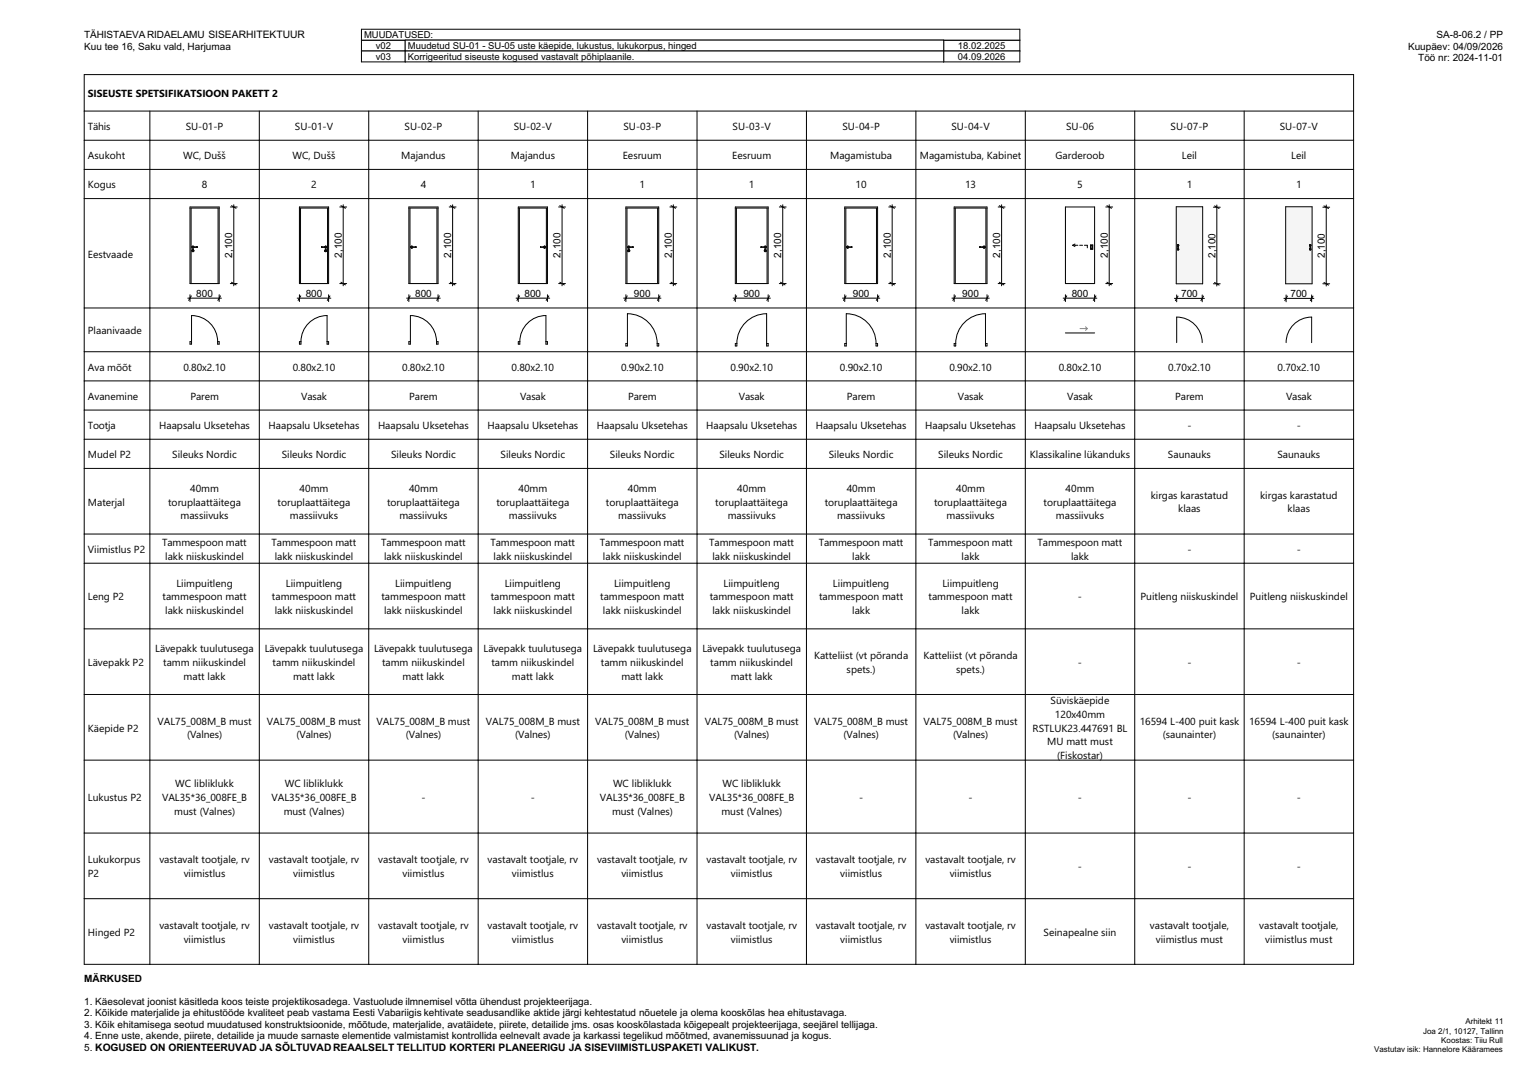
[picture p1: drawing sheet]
<svg xmlns="http://www.w3.org/2000/svg" width="420mm" height="297mm" viewBox="0 0 420 297" stroke-linecap="round" stroke-linejoin="round" font-family="sans-serif">
<g fill="#b5b6c1">
<path d="M52.7 67.6h.3l.1 .1-.3 .1h.3a.25 .25 0 0 1-.3 .2 .25 .25 0 0 1-.1-.4z" fill-rule="evenodd"/>
<path d="M53.1 67.7h.9z" fill-rule="evenodd"/>
<path d="M53.1 67.7h.9z" fill-rule="evenodd"/>
<path d="M53.1 67.7l.9 .1z" fill-rule="evenodd"/>
<path d="M53.1 67.8h.9z" fill-rule="evenodd"/>
<path d="M53.1 67.8h.9z" fill-rule="evenodd"/>
<path d="M53.1 67.8h.9z" fill-rule="evenodd"/>
<path d="M53.1 67.8h.9z" fill-rule="evenodd"/>
<path d="M53.1 67.8h.9z" fill-rule="evenodd"/>
<path d="M52.6 68.8a.25 .25 0 0 1 .5 0 .25 .25 0 0 1-.5 0zM52.8 68.6l.1 .3z" fill-rule="evenodd"/>
</g>
<g fill="#fff">
<path d="M52.8 68.6l.1 .3z" fill-rule="evenodd"/>
<path d="M52.4 57.1h7.4v20.7h-7.4zM52.6 68.8a.25 .25 0 0 0 .5 0 .25 .25 0 0 0-.5 0zM52.7 67.6a.25 .25 0 0 0 .1 .4 .25 .25 0 0 0 .3-.2h.9v-.1z" fill-rule="evenodd"/>
</g>
<g fill="none" stroke="#000" stroke-width=".27">
<path d="M52.1 56.8h8v21h-8zM63.2 56.8h1.8M63.5 56.4l1.2 .7M64.1 56.2v22.2M52.4 77.8v-20.7h7.4v20.7M52.6 67.8h.1M52.6 68.8l.3 .2M52.6 67.8l.1 .1M52.6 68.7v.1M52.7 67.9h.1M52.7 68.6l-.1 .1M52.7 67.9l.1 .1"/>
<path d="M52.7 68.6h.1M52.8 68h.1M52.8 68.6h-.1M52.8 68.5v.1M52.8 67.8h.1M52.8 67.7v.1M52.8 68.6l.1 .3zM52.9 67.8h.1M52.9 67.7h1.1v.1h-1.1M52.9 67.7h.1M52.9 67.5h.1M52.9 67.5l-.3 .3"/>
<path d="M52.9 68.5h.1M52.9 68.5h-.1M52.9 67.5l.1 .1M52.9 68.5l.2 .2M52.9 68h.1M52.9 69h.1M53 67.7l-.1 .1M53 67.8h.1M53 67.7h.1M53 67.6h.1M53 69h-.1M53.1 67.6h.1"/>
<path d="M53.1 68.9l-.1 .1M53.1 67.6v.1M53.1 68.9h.1M53.1 67.7h.1M53.1 67.9l-.2 .1M53.1 67.8v.1M53.1 68.7v.1M53.1 68.8v.1M63.2 77.8h1.8M63.5 77.4l1.2 .7M51.5 81.8h9.2M52.1 80.8v1.9"/>
<path d="M52.5 81.1l-.8 1.3M60.1 80.8v1.9M60.5 81.1l-.8 1.3"/>
</g>
<g fill="#fff">
<path d="M89.8 57.2h.3v20.6h-.3z" fill-rule="evenodd"/>
<path d="M82.1 57.2h.3v20.6h-.3z" fill-rule="evenodd"/>
<path d="M82.1 56.8h8v.4h-8z" fill-rule="evenodd"/>
</g>
<g fill="#b5b6c1">
<path d="M89.1 67.6a.25 .25 0 0 1 .4 0 .25 .25 0 0 1-.1 .4 .25 .25 0 0 1-.3-.2h.3z" fill-rule="evenodd"/>
<path d="M88.2 67.7h.9z" fill-rule="evenodd"/>
<path d="M88.2 67.7h.9z" fill-rule="evenodd"/>
<path d="M88.2 67.7l.9 .1z" fill-rule="evenodd"/>
<path d="M88.2 67.8h.9z" fill-rule="evenodd"/>
<path d="M88.2 67.8h.9z" fill-rule="evenodd"/>
<path d="M88.2 67.8h.9z" fill-rule="evenodd"/>
<path d="M88.2 67.8h.9z" fill-rule="evenodd"/>
<path d="M88.2 67.8h.9z" fill-rule="evenodd"/>
<path d="M89 68.8a.25 .25 0 0 1 .5 0 .25 .25 0 0 1-.5 0zM89.2 68.6l.1 .3z" fill-rule="evenodd"/>
</g>
<g fill="#fff">
<path d="M89.2 68.6l.1 .3z" fill-rule="evenodd"/>
<path d="M82.4 57.1h7.4v20.7h-7.4zM88.2 67.7v.1h.9a.25 .25 0 0 0 .3 .2 .25 .25 0 0 0 0-.4 .25 .25 0 0 0-.3 .1zM89 68.8a.25 .25 0 0 0 .5 0 .25 .25 0 0 0-.5 0z" fill-rule="evenodd"/>
</g>
<g fill="none" stroke="#000" stroke-width=".27">
<path d="M82.1 56.8h8v21h-8zM93.2 56.8h1.8M93.5 56.4l1.2 .7M94.1 56.2v22.2M82.4 77.8v-20.7h7.4v20.7M89 68.8l.3 .2M89 68.7v.1M89.1 67.8v.1M89.1 67.9h.1M89.1 68.6l-.1 .1M89.1 67.9l.1 .1M89.1 68.6h.1"/>
<path d="M89.2 68h.1M89.2 68.6h-.1M89.2 68.5v.1M89.2 67.7h.1M89.2 67.8h.1M89.2 67.7v.1M89.2 68.6l.1 .3zM89.3 67.5l-.2 .2M89.3 67.5h.1M89.3 67.7h.1M89.3 67.7h-1.1v.1h1.1M89.3 68.5h-.1"/>
<path d="M89.3 68.5h.1M89.3 67.7v.1M89.3 67.8h.1M89.3 67.5l.1 .1M89.3 68h.1M89.3 68.5l.2 .2M89.3 69h.1M89.4 67.7v.1M89.4 67.8h.1M89.4 67.6h.1M89.4 69h-.1M89.5 67.6h.1"/>
<path d="M89.5 68.9l-.1 .1M89.5 67.6v.1M89.5 68.9h.1M89.5 67.7v.1M89.5 67.8l-.2 .2M89.5 68.7v.1M89.5 67.8h.1M89.5 68.8v.1M93.2 77.8h1.8M93.5 77.4l1.2 .7M81.5 81.8h9.2M82.1 80.8v1.9"/>
<path d="M82.5 81.1l-.8 1.3M90.1 80.8v1.9M90.5 81.1l-.8 1.3"/>
</g>
<g fill="#fff">
<path d="M112.1 57.2h.3v20.6h-.3z" fill-rule="evenodd"/>
<path d="M119.8 57.2h.3v20.6h-.3z" fill-rule="evenodd"/>
<path d="M112.1 56.8h8v.4h-8z" fill-rule="evenodd"/>
</g>
<g fill="#b5b6c1">
<path d="M112.7 67.6h.3l.1 .1-.3 .1h.3a.25 .25 0 0 1-.3 .2 .25 .25 0 0 1-.1-.4z" fill-rule="evenodd"/>
<path d="M113.1 67.7h.9z" fill-rule="evenodd"/>
<path d="M113.1 67.7h.9z" fill-rule="evenodd"/>
<path d="M113.1 67.7l.9 .1z" fill-rule="evenodd"/>
<path d="M113.1 67.8h.9z" fill-rule="evenodd"/>
<path d="M113.1 67.8h.9z" fill-rule="evenodd"/>
<path d="M113.1 67.8h.9z" fill-rule="evenodd"/>
<path d="M113.1 67.8h.9z" fill-rule="evenodd"/>
<path d="M113.1 67.8h.9z" fill-rule="evenodd"/>
</g>
<path d="M112.4 57.1h7.4v20.7h-7.4zM112.7 67.6a.25 .25 0 0 0 .1 .4 .25 .25 0 0 0 .3-.2h.9v-.1z" fill-rule="evenodd" fill="#fff"/>
<g fill="none" stroke="#000" stroke-width=".27">
<path d="M112.1 56.8h8v21h-8zM123.2 56.8h1.8M123.5 56.4l1.2 .7M124.1 56.2v22.2M112.4 77.8v-20.7h7.4v20.7M112.7 67.7l.1 .3M112.7 67.6v.1M112.7 67.6h.1M112.8 67.6h-.1M112.8 67.5v.1M112.8 68h.1M112.8 67.8h.1"/>
<path d="M112.8 67.7v.1M112.8 67.5l.3 .1M112.8 67.5h.1M112.8 67.7h.1M112.9 67.8h.1M112.9 67.7v.1M112.9 67.7h-.1M112.9 67.7h.1M112.9 67.7h1.1v.1h-1.1M113 67.7l-.1 .1M113 67.8h.1M113 67.7h.1"/>
<path d="M113 68h-.2M113 68h.1M113.1 67.9l-.1 .1M113.1 67.6v.1M113.1 67.9h.1M113.1 67.7h.1M113.1 67.8v.1M123.2 77.8h1.8M123.5 77.4l1.2 .7M111.5 81.8h9.2M112.1 80.8v1.9M112.5 81.1l-.8 1.3"/>
<path d="M120.1 80.8v1.9M120.5 81.1l-.8 1.3"/>
</g>
<g fill="#fff">
<path d="M149.8 57.2h.3v20.6h-.3z" fill-rule="evenodd"/>
<path d="M142.1 57.2h.3v20.6h-.3z" fill-rule="evenodd"/>
<path d="M142.1 56.8h8v.4h-8z" fill-rule="evenodd"/>
</g>
<g fill="#b5b6c1">
<path d="M149.1 67.6a.25 .25 0 0 1 .4 0 .25 .25 0 0 1-.1 .4 .25 .25 0 0 1-.3-.2h.3z" fill-rule="evenodd"/>
<path d="M148.2 67.7h.9z" fill-rule="evenodd"/>
<path d="M148.2 67.7h.9z" fill-rule="evenodd"/>
<path d="M148.2 67.7l.9 .1z" fill-rule="evenodd"/>
<path d="M148.2 67.8h.9z" fill-rule="evenodd"/>
<path d="M148.2 67.8h.9z" fill-rule="evenodd"/>
<path d="M148.2 67.8h.9z" fill-rule="evenodd"/>
<path d="M148.2 67.8h.9z" fill-rule="evenodd"/>
<path d="M148.2 67.8h.9z" fill-rule="evenodd"/>
</g>
<path d="M142.4 57.1h7.4v20.7h-7.4zM148.2 67.7v.1h.9a.25 .25 0 0 0 .3 .2 .25 .25 0 0 0 0-.4 .25 .25 0 0 0-.3 .1z" fill-rule="evenodd" fill="#fff"/>
<g fill="none" stroke="#000" stroke-width=".27">
<path d="M142.1 56.8h8v21h-8zM153.2 56.8h1.8M153.5 56.4l1.2 .7M154.1 56.2v22.2M142.4 77.8v-20.7h7.4v20.7M149.1 67.8v.1M149.1 67.7h.1M149.1 67.9l.1 .1M149.1 67.6v.1M149.1 67.6h.1M149.2 67.6h-.1M149.2 67.5v.1"/>
<path d="M149.2 68h.1M149.2 67.7h.1M149.2 67.8h.1M149.2 67.7v.1M149.2 67.5h.1M149.2 67.5l.3 .3M149.3 67.7h.1M149.3 67.7h-1.1v.1h1.1M149.3 67.8h.1M149.4 67.7v.1M149.4 67.8h.1M149.4 68h-.2"/>
<path d="M149.4 68h.1M149.5 67.9l-.1 .1M149.5 67.9h.1M149.5 67.8v.1M149.5 67.8h.1M153.2 77.8h1.8M153.5 77.4l1.2 .7M141.5 81.8h9.2M142.1 80.8v1.9M142.5 81.1l-.8 1.3M150.1 80.8v1.9M150.5 81.1l-.8 1.3"/>
</g>
<g fill="#fff">
<path d="M171.6 57.2h.3v20.6h-.3z" fill-rule="evenodd"/>
<path d="M180.3 57.2h.3v20.6h-.3z" fill-rule="evenodd"/>
<path d="M171.6 56.8h9v.4h-9z" fill-rule="evenodd"/>
</g>
<g fill="#b5b6c1">
<path d="M172.2 67.6h.3l.1 .1-.3 .1h.3a.25 .25 0 0 1-.3 .2 .25 .25 0 0 1-.1-.4z" fill-rule="evenodd"/>
<path d="M172.6 67.7h.9z" fill-rule="evenodd"/>
<path d="M172.6 67.7h.9z" fill-rule="evenodd"/>
<path d="M172.6 67.7l.9 .1z" fill-rule="evenodd"/>
<path d="M172.6 67.8h.9z" fill-rule="evenodd"/>
<path d="M172.6 67.8h.9z" fill-rule="evenodd"/>
<path d="M172.6 67.8h.9z" fill-rule="evenodd"/>
<path d="M172.6 67.8h.9z" fill-rule="evenodd"/>
<path d="M172.6 67.8h.9z" fill-rule="evenodd"/>
<path d="M172.1 68.8a.25 .25 0 0 1 .5 0 .25 .25 0 0 1-.5 0zM172.3 68.6l.1 .3z" fill-rule="evenodd"/>
</g>
<g fill="#fff">
<path d="M172.3 68.6l.1 .3z" fill-rule="evenodd"/>
<path d="M171.9 57.1h8.4v20.7h-8.4zM172.2 67.6a.25 .25 0 0 0 .1 .4 .25 .25 0 0 0 .3-.2h.9v-.1zM172.1 68.8a.25 .25 0 0 0 .5 0 .25 .25 0 0 0-.5 0z" fill-rule="evenodd"/>
</g>
<g fill="none" stroke="#000" stroke-width=".27">
<path d="M171.6 56.8h9v21h-9zM183.7 56.8h1.8M184 56.4l1.2 .7M184.6 56.2v22.2M171.9 77.8v-20.7h8.4v20.7M172.1 67.8h.1M172.1 68.8l.1 .1M172.1 67.8l.2 .2M172.1 68.7v.1M172.2 67.7l-.1 .1M172.2 68.9h.1M172.2 67.6v.1"/>
<path d="M172.2 67.6h.1M172.2 68.9l.1 .1M172.3 67.6h-.1M172.3 69h.1M172.3 67.8h.1M172.3 67.7v.1M172.3 68.6l.1 .3zM172.3 67.7h.1M172.3 67.5v.1M172.3 68h.1M172.3 68.5l-.2 .2M172.4 67.8h.1"/>
<path d="M172.4 67.7v.1M172.4 67.5l.2 .2M172.4 67.5h-.1M172.4 67.7h.1M172.4 67.7h1.1v.1h-1.1M172.4 68.5h.1M172.4 68.5h-.1M172.5 67.7l-.1 .1M172.5 67.8h.1M172.5 67.7h.1M172.5 68h-.1M172.5 68.5v.1"/>
<path d="M172.5 68h.1M172.5 68.6h.1M172.6 67.9l-.1 .1M172.6 68.6h.1M172.6 68.6v.1M172.6 67.9h.1M172.6 67.8v.1M172.6 68.7v.1M172.6 68.8l-.2 .2M183.7 77.8h1.8M184 77.4l1.2 .7M171 81.8h10.2"/>
<path d="M171.6 80.8v1.9M172 81.1l-.8 1.3M180.6 80.8v1.9M181 81.1l-.8 1.3"/>
</g>
<g fill="#fff">
<path d="M210.3 57.2h.3v20.6h-.3z" fill-rule="evenodd"/>
<path d="M201.6 57.2h.3v20.6h-.3z" fill-rule="evenodd"/>
<path d="M201.6 56.8h9v.4h-9z" fill-rule="evenodd"/>
</g>
<g fill="#b5b6c1">
<path d="M209.6 67.6a.25 .25 0 0 1 .4 0 .25 .25 0 0 1-.1 .4 .25 .25 0 0 1-.3-.2h.3z" fill-rule="evenodd"/>
<path d="M208.7 67.7h.9z" fill-rule="evenodd"/>
<path d="M208.7 67.7h.9z" fill-rule="evenodd"/>
<path d="M208.7 67.7l.9 .1z" fill-rule="evenodd"/>
<path d="M208.7 67.8h.9z" fill-rule="evenodd"/>
<path d="M208.7 67.8h.9z" fill-rule="evenodd"/>
<path d="M208.7 67.8h.9z" fill-rule="evenodd"/>
<path d="M208.7 67.8h.9z" fill-rule="evenodd"/>
<path d="M208.7 67.8h.9z" fill-rule="evenodd"/>
<path d="M209.5 68.8a.25 .25 0 0 1 .5 0 .25 .25 0 0 1-.5 0zM209.7 68.6l.1 .3z" fill-rule="evenodd"/>
</g>
<g fill="#fff">
<path d="M209.7 68.6l.1 .3z" fill-rule="evenodd"/>
<path d="M201.9 57.1h8.4v20.7h-8.4zM208.7 67.7v.1h.9a.25 .25 0 0 0 .3 .2 .25 .25 0 0 0 0-.4 .25 .25 0 0 0-.3 .1zM209.5 68.8a.25 .25 0 0 0 .5 0 .25 .25 0 0 0-.5 0z" fill-rule="evenodd"/>
</g>
<g fill="none" stroke="#000" stroke-width=".27">
<path d="M201.6 56.8h9v21h-9zM213.7 56.8h1.8M214 56.4l1.2 .7M214.6 56.2v22.2M201.9 77.8v-20.7h8.4v20.7M209.5 68.8l.1 .1M209.5 68.7v.1M209.6 67.8v.1M209.6 67.7h.1M209.6 68.9h.1M209.6 67.6v.1M209.6 68.6l-.1 .1"/>
<path d="M209.6 67.9h.1M209.6 68.9l.1 .1M209.6 67.9l.1 .1M209.6 68.6h.1M209.7 67.5l-.1 .1M209.7 68h.1M209.7 68.5l-.1 .1M209.7 69h.1M209.7 67.7h.1M209.7 67.8h.1M209.7 67.7v.1M209.7 68.6l.1 .3z"/>
<path d="M209.7 67.5h.1M209.7 68.5h.1M209.8 67.7h.1M209.8 67.7h-1.1v.1h1.1M209.8 67.8h.1M209.8 67.7v.1M209.8 67.5h.1M209.8 68.5h.1M209.9 67.7v.1M209.9 67.8h.1M209.9 67.8h-.1M209.9 67.5l.1 .1"/>
<path d="M209.9 68h-.1M209.9 68.5l.1 .1M209.9 69h-.1M210 67.9l-.1 .1M210 68.6h.1M210 67.6v.1M210 67.9h.1M210 68.6v.1M210 68.9l-.1 .1M210 67.7v.1M210 68.9h.1M210 67.8v.1"/>
<path d="M210 68.7v.1M210 67.8h.1M210 68.8v.1M213.7 77.8h1.8M214 77.4l1.2 .7M201 81.8h10.2M201.6 80.8v1.9M202 81.1l-.8 1.3M210.6 80.8v1.9M211 81.1l-.8 1.3"/>
</g>
<g fill="#fff">
<path d="M231.6 57.2h.3v20.6h-.3z" fill-rule="evenodd"/>
<path d="M240.3 57.2h.3v20.6h-.3z" fill-rule="evenodd"/>
<path d="M231.6 56.8h9v.4h-9z" fill-rule="evenodd"/>
</g>
<g fill="#b5b6c1">
<path d="M232.2 67.6h.3l.1 .1-.3 .1h.3a.25 .25 0 0 1-.3 .2 .25 .25 0 0 1-.1-.4z" fill-rule="evenodd"/>
<path d="M232.6 67.7h.9z" fill-rule="evenodd"/>
<path d="M232.6 67.7h.9z" fill-rule="evenodd"/>
<path d="M232.6 67.7l.9 .1z" fill-rule="evenodd"/>
<path d="M232.6 67.8h.9z" fill-rule="evenodd"/>
<path d="M232.6 67.8h.9z" fill-rule="evenodd"/>
<path d="M232.6 67.8h.9z" fill-rule="evenodd"/>
<path d="M232.6 67.8h.9z" fill-rule="evenodd"/>
<path d="M232.6 67.8h.9z" fill-rule="evenodd"/>
</g>
<path d="M231.9 57.1h8.4v20.7h-8.4zM232.2 67.6a.25 .25 0 0 0 .1 .4 .25 .25 0 0 0 .3-.2h.9v-.1z" fill-rule="evenodd" fill="#fff"/>
<g fill="none" stroke="#000" stroke-width=".27">
<path d="M231.6 56.8h9v21h-9zM243.7 56.8h1.8M244 56.4l1.2 .7M244.6 56.2v22.2M231.9 77.8v-20.7h8.4v20.7M232.1 67.8h.1M232.1 67.8l.1 .1M232.2 67.9h.1M232.2 67.9l.1 .1M232.3 68h.1M232.3 67.8h.1M232.3 67.7v.1"/>
<path d="M232.4 67.8h.1M232.4 67.7h1.1v.1h-1.1M232.4 67.7h.1M232.4 67.5h.1M232.4 67.5l-.3 .3M232.4 67.5l.1 .1M232.4 68h.1M232.5 67.7l-.1 .1M232.5 67.8h.1M232.5 67.7h.1M232.5 67.6h.1M232.6 67.6h.1"/>
<path d="M232.6 67.6v.1M232.6 67.7h.1M232.6 67.9l-.2 .1M232.6 67.8v.1M243.7 77.8h1.8M244 77.4l1.2 .7M231 81.8h10.2M231.6 80.8v1.9M232 81.1l-.8 1.3M240.6 80.8v1.9M241 81.1l-.8 1.3"/>
</g>
<g fill="#fff">
<path d="M270.3 57.2h.3v20.6h-.3z" fill-rule="evenodd"/>
<path d="M261.6 57.2h.3v20.6h-.3z" fill-rule="evenodd"/>
<path d="M261.6 56.8h9v.4h-9z" fill-rule="evenodd"/>
</g>
<g fill="#b5b6c1">
<path d="M269.6 67.6a.25 .25 0 0 1 .4 0 .25 .25 0 0 1-.1 .4 .25 .25 0 0 1-.3-.2h.3z" fill-rule="evenodd"/>
<path d="M268.7 67.7h.9z" fill-rule="evenodd"/>
<path d="M268.7 67.7h.9z" fill-rule="evenodd"/>
<path d="M268.7 67.7l.9 .1z" fill-rule="evenodd"/>
<path d="M268.7 67.8h.9z" fill-rule="evenodd"/>
<path d="M268.7 67.8h.9z" fill-rule="evenodd"/>
<path d="M268.7 67.8h.9z" fill-rule="evenodd"/>
<path d="M268.7 67.8h.9z" fill-rule="evenodd"/>
<path d="M268.7 67.8h.9z" fill-rule="evenodd"/>
</g>
<path d="M261.9 57.1h8.4v20.7h-8.4zM268.7 67.7v.1h.9a.25 .25 0 0 0 .3 .2 .25 .25 0 0 0 0-.4 .25 .25 0 0 0-.3 .1z" fill-rule="evenodd" fill="#fff"/>
<g fill="none" stroke="#000" stroke-width=".27">
<path d="M261.6 56.8h9v21h-9zM273.7 56.8h1.8M274 56.4l1.2 .7M274.6 56.2v22.2M261.9 77.8v-20.7h8.4v20.7M269.6 67.8v.1M269.6 67.7h.1M269.6 67.9l.1 .1M269.6 67.6v.1M269.6 67.6h.1M269.7 67.6h-.1M269.7 67.7h.1"/>
<path d="M269.7 67.8h.1M269.7 67.7v.1M269.7 67.5v.1M269.7 68h.1M269.8 67.5h-.1M269.8 67.5l.2 .3M269.8 67.7h-1.1v.1h1.1M269.8 67.7h.1M269.8 67.8h.1M269.9 67.7v.1M269.9 67.8h.1M269.9 68h-.1"/>
<path d="M269.9 68h.1M270 67.9l-.1 .1M270 67.9h.1M270 67.8v.1M270 67.8h.1M273.7 77.8h1.8M274 77.4l1.2 .7M261 81.8h10.2M261.6 80.8v1.9M262 81.1l-.8 1.3M270.6 80.8v1.9M271 81.1l-.8 1.3"/>
</g>
<g fill="#b5b6c1">
<path d="M299 67.2h.6v1.2h-.6zM299.1 67.3v.9h.4v-.9z" fill-rule="evenodd"/>
<path d="M299.1 67.3h.4v.9h-.4z" fill-rule="evenodd"/>
</g>
<path d="M292.1 56.8h8v21h-8zM299 67.2v1.2h.6v-1.2z" fill-rule="evenodd" fill="#fff"/>
<g fill="none" stroke="#000" stroke-width=".27">
<path d="M292.1 56.8h8v21h-8zM303.2 56.8h1.8M303.5 56.4l1.2 .7M304.1 56.2v22.2M294.1 67.3h1.4M294.1 67.3l.6 .3M294.7 66.9l-.6 .4M296 67.3h.8M297.3 67.3h.8v.7M299 67.2h.6v1.2h-.6zM299.1 67.3h.4v.9h-.4zM303.2 77.8h1.8"/>
<path d="M303.5 77.4l1.2 .7M291.5 81.8h9.2M292.1 80.8v1.9M292.5 81.1l-.8 1.3M300.1 80.8v1.9M300.5 81.1l-.8 1.3"/>
</g>
<g fill="#b5b6c1">
<path d="M323 67.4v.2z"/>
<path d="M322.9 67.4v.2z"/>
<path d="M322.9 68.1v.1z"/>
<path d="M323 68.1v.1z"/>
<path d="M323 67.3v.1z" fill-rule="evenodd"/>
<path d="M323 67.3v.1z" fill-rule="evenodd"/>
<path d="M323 67.4v.2z" fill-rule="evenodd"/>
<path d="M323 67.3v.1z" fill-rule="evenodd"/>
<path d="M323 67.4v.2z" fill-rule="evenodd"/>
<path d="M322.9 67.4l.1 .2z" fill-rule="evenodd"/>
<path d="M322.9 67.4v.2z" fill-rule="evenodd"/>
<path d="M322.9 67.3v.1z" fill-rule="evenodd"/>
<path d="M322.9 68.2v.2z" fill-rule="evenodd"/>
<path d="M322.9 68.2v.2z" fill-rule="evenodd"/>
<path d="M322.9 68.1v.2z" fill-rule="evenodd"/>
<path d="M322.9 68.3l.1 .1z" fill-rule="evenodd"/>
<path d="M322.9 68.1l.1 .2z" fill-rule="evenodd"/>
<path d="M323 68.1v.2z" fill-rule="evenodd"/>
<path d="M323 68.1v.2z" fill-rule="evenodd"/>
<path d="M323 68.2v.2z" fill-rule="evenodd"/>
<path d="M322.9 67.6v.5z" fill-rule="evenodd"/>
<path d="M322.9 67.6l.1 .5z" fill-rule="evenodd"/>
<path d="M323 67.6v.5z" fill-rule="evenodd"/>
<path d="M323 67.6v.5z" fill-rule="evenodd"/>
<path d="M322.9 67.1l.2 .1v.2l-.1-.2-.2 .2z" fill-rule="evenodd"/>
<path d="M322.9 68.2l.1 .2 .1-.1v.2h-.3z" fill-rule="evenodd"/>
</g>
<path d="M322.5 56.7h7.2v21.1h-7.2zM322.9 67.1l-.1 1.3 .2 .2 .2-.2v-1.1z" fill-rule="evenodd" fill="#f0f7f3"/>
<g fill="none" stroke="#000" stroke-width=".27">
<path d="M322.5 56.7h7.2v21.1h-7.2zM332.7 56.8h1.8M333 56.5l1.2 .7M333.6 56.2v22.2M322.9 67.4l-.1-.1 .2-.2 .2 .2-.2 .2M322.9 67.4v.1M322.9 68.4h.1M322.9 68.2h.1M322.9 67.2v1.2M323 67.2h.1M323 67.2h-.1M323 67.2v1.2"/>
<path d="M323 68.4h.1M323 68.2l.2 .2-.2 .2-.2-.2 .1-.2M332.7 77.8h1.8M333 77.5l1.2 .7M322 81.8h8.2M322.6 80.9v1.9M323 81.2l-.8 1.3M329.6 80.9v1.9M330 81.2l-.8 1.3"/>
</g>
<g fill="#b5b6c1">
<path d="M359.1 67.4v.2z"/>
<path d="M359.3 67.4v.2z"/>
<path d="M359.3 68.1v.1z"/>
<path d="M359.1 68.1v.1z"/>
<path d="M359.1 67.3v.1z" fill-rule="evenodd"/>
<path d="M359.1 67.4l.1 .2z" fill-rule="evenodd"/>
<path d="M359.2 67.4v.2z" fill-rule="evenodd"/>
<path d="M359.2 67.3v.1z" fill-rule="evenodd"/>
<path d="M359.2 67.4v.2z" fill-rule="evenodd"/>
<path d="M359.2 67.3l.1 .1z" fill-rule="evenodd"/>
<path d="M359.2 67.4l.1 .2z" fill-rule="evenodd"/>
<path d="M359.3 67.3v.1z" fill-rule="evenodd"/>
<path d="M359.3 68.2v.2z" fill-rule="evenodd"/>
<path d="M359.2 68.1v.2z" fill-rule="evenodd"/>
<path d="M359.2 68.1v.2z" fill-rule="evenodd"/>
<path d="M359.2 68.3v.1z" fill-rule="evenodd"/>
<path d="M359.2 68.1v.2z" fill-rule="evenodd"/>
<path d="M359.1 68.2l.1 .2z" fill-rule="evenodd"/>
<path d="M359.1 68.1l.1 .2z" fill-rule="evenodd"/>
<path d="M359.1 68.2v.2z" fill-rule="evenodd"/>
<path d="M359.2 67.6l.1 .5z" fill-rule="evenodd"/>
<path d="M359.2 67.6v.5z" fill-rule="evenodd"/>
<path d="M359.2 67.6v.5z" fill-rule="evenodd"/>
<path d="M359.1 67.6l.1 .5z" fill-rule="evenodd"/>
<path d="M359.1 67.1l.3 .1-.1 .2-.1-.2-.2 .2z" fill-rule="evenodd"/>
<path d="M359.1 68.2l.1 .2 .2-.1-.1 .2h-.3z" fill-rule="evenodd"/>
</g>
<path d="M352.5 56.7h7.2v21.1h-7.2zM359.1 67.1l-.1 1.3 .2 .2 .2-.2v-1.1z" fill-rule="evenodd" fill="#f0f7f3"/>
<g fill="none" stroke="#000" stroke-width=".27">
<path d="M352.5 56.7h7.2v21.1h-7.2zM362.7 56.8h1.8M363 56.5l1.2 .7M363.6 56.2v22.2M359.1 67.4l-.1-.1 .2-.2 .2 .2-.1 .2M359.1 67.4v.1M359.1 68.4h.1M359.1 68.2h.1M359.2 67.2l-.1 1.2M359.2 68.4h.1M359.2 67.2h.1M359.3 67.2v1.2"/>
<path d="M359.3 68.4h-.1M359.3 68.4h.1M359.3 68.2l.1 .2-.2 .2-.2-.2 .1-.2M362.7 77.8h1.8M363 77.5l1.2 .7M352 81.8h8.2M352.6 80.9v1.9M353 81.2l-.8 1.3M359.6 80.9v1.9M360 81.2l-.8 1.3"/>
</g>
<g fill="#fff">
<path d="M59.7 93.7h.4v.7h-.4z" fill-rule="evenodd"/>
<path d="M52.1 93.7h.4v.7h-.4z" fill-rule="evenodd"/>
</g>
<path d="M52.5 93.7h-.4v.7h.4v-7.9a7.2 7.2 0 0 1 7.2 7.2M59.7 93.7h.4v.7h-.4z" fill="none" stroke="#000" stroke-width=".27"/>
<g fill="#fff">
<path d="M82.1 93.7h.4v.7h-.4z" fill-rule="evenodd"/>
<path d="M89.7 93.7h.4v.7h-.4z" fill-rule="evenodd"/>
</g>
<path d="M82.1 93.7h.4v.7h-.4zM82.5 93.7a7.2 7.2 0 0 1 7.2-7.2v7.9h.4v-.7h-.4" fill="none" stroke="#000" stroke-width=".27"/>
<g fill="#fff">
<path d="M119.7 93.7h.4v.7h-.4z" fill-rule="evenodd"/>
<path d="M112.1 93.7h.4v.7h-.4z" fill-rule="evenodd"/>
</g>
<path d="M112.5 93.7h-.4v.7h.4v-7.9a7.2 7.2 0 0 1 7.2 7.2M119.7 93.7h.4v.7h-.4z" fill="none" stroke="#000" stroke-width=".27"/>
<g fill="#fff">
<path d="M142.1 93.7h.4v.7h-.4z" fill-rule="evenodd"/>
<path d="M149.7 93.7h.4v.7h-.4z" fill-rule="evenodd"/>
</g>
<path d="M142.1 93.7h.4v.7h-.4zM142.5 93.7a7.2 7.2 0 0 1 7.2-7.2v7.9h.4v-.7h-.4" fill="none" stroke="#000" stroke-width=".27"/>
<g fill="#fff">
<path d="M180.2 94.2h.4v.7h-.4z" fill-rule="evenodd"/>
<path d="M171.6 94.2h.4v.7h-.4z" fill-rule="evenodd"/>
</g>
<path d="M172 94.2h-.4v.7h.4v-8.9a8.2 8.2 0 0 1 8.2 8.2M180.2 94.2h.4v.7h-.4z" fill="none" stroke="#000" stroke-width=".27"/>
<g fill="#fff">
<path d="M201.6 94.2h.4v.7h-.4z" fill-rule="evenodd"/>
<path d="M210.2 94.2h.4v.7h-.4z" fill-rule="evenodd"/>
</g>
<path d="M201.6 94.2h.4v.7h-.4zM202 94.2a8.2 8.2 0 0 1 8.2-8.2v8.9h.4v-.7h-.4" fill="none" stroke="#000" stroke-width=".27"/>
<g fill="#fff">
<path d="M240.2 94.2h.4v.7h-.4z" fill-rule="evenodd"/>
<path d="M231.6 94.2h.4v.7h-.4z" fill-rule="evenodd"/>
</g>
<path d="M232 94.2h-.4v.7h.4v-8.9a8.2 8.2 0 0 1 8.2 8.2M240.2 94.2h.4v.7h-.4z" fill="none" stroke="#000" stroke-width=".27"/>
<g fill="#fff">
<path d="M261.6 94.2h.4v.7h-.4z" fill-rule="evenodd"/>
<path d="M270.2 94.2h.4v.7h-.4z" fill-rule="evenodd"/>
</g>
<g fill="none" stroke="#000" stroke-width=".27">
<path d="M23.1 20.5h348v244h-348zM23.1 38.5h348M23.1 30.5h348M41.1 30.5v234M71.1 30.5v234M101.1 30.5v234M131.1 30.5v234M161.1 30.5v234M191.1 30.5v234M221.1 30.5v234M251.1 30.5v234M281.1 30.5v234"/>
<path d="M311.1 30.5v234M341.1 30.5v234M23.1 54.5h348M23.1 46.5h348M23.1 96.5h348M23.1 84.5h348M261.6 94.2h.4v.7h-.4zM262 94.2a8.2 8.2 0 0 1 8.2-8.2v8.9h.4v-.7h-.4M292.1 91.3h8M322.6 94v-7a7 7 0 0 1 7 7M352.6 94a7 7 0 0 1 7-7v7M23.1 112.5h348"/>
<path d="M23.1 104.5h348M23.1 128.5h348M23.1 120.5h348M23.1 154.5h348M23.1 146.5h348M23.1 172.5h348M23.1 190.5h348M23.1 208.5h348M23.1 228.5h348M23.1 246.5h348"/>
</g>
<path d="M296.1 90.1h2M297.6 89.6l.5 .5M298.1 90.1l-.5 .5" fill="none" stroke="#f60" stroke-width=".27"/>
<path d="M99.1 11h12v3h-12z" fill-rule="evenodd" fill="#fff"/>
<path d="M99.1 11h12v3h-12z" fill="none" stroke="#000" stroke-width=".27"/>
<path d="M258.7 11h20.9v3h-20.9z" fill-rule="evenodd" fill="#fff"/>
<path d="M258.7 11h20.9v3h-20.9z" fill="none" stroke="#000" stroke-width=".27"/>
<path d="M99.1 8h180.5v3h-180.5z" fill-rule="evenodd" fill="#fff"/>
<path d="M99.1 8h180.5v3h-180.5z" fill="none" stroke="#000" stroke-width=".27"/>
<path d="M111.1 11h147.6v3h-147.6z" fill-rule="evenodd" fill="#fff"/>
<path d="M111.1 11h147.6v3h-147.6z" fill="none" stroke="#000" stroke-width=".27"/>
<path d="M99.1 14h12v3h-12z" fill-rule="evenodd" fill="#fff"/>
<path d="M99.1 14h12v3h-12z" fill="none" stroke="#000" stroke-width=".27"/>
<path d="M258.7 14h20.9v3h-20.9z" fill-rule="evenodd" fill="#fff"/>
<path d="M258.7 14h20.9v3h-20.9z" fill="none" stroke="#000" stroke-width=".27"/>
<path d="M111.1 14h147.6v3h-147.6z" fill-rule="evenodd" fill="#fff"/>
<path d="M111.1 14h147.6v3h-147.6z" fill="none" stroke="#000" stroke-width=".27"/>
<g font-size="2.8">
<text x="24.1" y="26.6">SISEUSTE SPETSIFIKATSIOON PAKETT 2</text>
<text x="24.1" y="35.6">Tähis</text>
<text x="50.9" y="35.6">SU-01-P</text>
<text x="80.8" y="35.6">SU-01-V</text>
<text x="110.9" y="35.6">SU-02-P</text>
<text x="140.8" y="35.6">SU-02-V</text>
<text x="170.9" y="35.6">SU-03-P</text>
<text x="200.8" y="35.6">SU-03-V</text>
<text x="230.9" y="35.6">SU-04-P</text>
<text x="260.8" y="35.6">SU-04-V</text>
<text x="292.3" y="35.6">SU-06</text>
<text x="320.9" y="35.6">SU-07-P</text>
<text x="350.8" y="35.6">SU-07-V</text>
<text x="24.1" y="43.6">Asukoht</text>
<text x="50.2" y="43.6">WC, Dušš</text>
<text x="80.2" y="43.6">WC, Dušš</text>
<text x="110" y="43.6">Majandus</text>
<text x="140" y="43.6">Majandus</text>
<text x="170.7" y="43.6">Eesruum</text>
<text x="200.7" y="43.6">Eesruum</text>
<text x="227.6" y="43.6">Magamistuba</text>
<text x="252.2" y="43.6">Magamistuba, Kabinet</text>
<text x="289.4" y="43.6">Garderoob</text>
<text x="324" y="43.6">Leil</text>
<text x="354" y="43.6">Leil</text>
<text x="24.1" y="51.6">Kogus</text>
<text x="55.3" y="51.6">8</text>
<text x="85.3" y="51.6">2</text>
<text x="115.3" y="51.6">4</text>
<text x="145.3" y="51.6">1</text>
<text x="175.3" y="51.6">1</text>
<text x="205.3" y="51.6">1</text>
<text x="234.6" y="51.6">10</text>
<text x="264.6" y="51.6">13</text>
<text x="295.3" y="51.6">5</text>
<text x="325.3" y="51.6">1</text>
<text x="355.3" y="51.6">1</text>
<text x="24.1" y="70.6">Eestvaade</text>
<text x="24.1" y="91.6">Plaanivaade</text>
<text x="24.1" y="101.6">Ava mõõt</text>
<text x="50.3" y="101.6">0.80x2.10</text>
<text x="80.3" y="101.6">0.80x2.10</text>
<text x="110.3" y="101.6">0.80x2.10</text>
<text x="140.3" y="101.6">0.80x2.10</text>
<text x="170.3" y="101.6">0.90x2.10</text>
<text x="200.3" y="101.6">0.90x2.10</text>
<text x="230.3" y="101.6">0.90x2.10</text>
<text x="260.3" y="101.6">0.90x2.10</text>
<text x="290.3" y="101.6">0.80x2.10</text>
<text x="320.3" y="101.6">0.70x2.10</text>
<text x="350.3" y="101.6">0.70x2.10</text>
<text x="24.1" y="109.6">Avanemine</text>
<text x="52.2" y="109.6">Parem</text>
<text x="82.6" y="109.6">Vasak</text>
<text x="112.2" y="109.6">Parem</text>
<text x="142.6" y="109.6">Vasak</text>
<text x="172.2" y="109.6">Parem</text>
<text x="202.6" y="109.6">Vasak</text>
<text x="232.2" y="109.6">Parem</text>
<text x="262.6" y="109.6">Vasak</text>
<text x="292.6" y="109.6">Vasak</text>
<text x="322.2" y="109.6">Parem</text>
<text x="352.6" y="109.6">Vasak</text>
<text x="24.1" y="117.6">Tootja</text>
<text x="43.6" y="117.6">Haapsalu Uksetehas</text>
<text x="73.6" y="117.6">Haapsalu Uksetehas</text>
<text x="103.6" y="117.6">Haapsalu Uksetehas</text>
<text x="133.6" y="117.6">Haapsalu Uksetehas</text>
<text x="163.6" y="117.6">Haapsalu Uksetehas</text>
<text x="193.6" y="117.6">Haapsalu Uksetehas</text>
<text x="223.6" y="117.6">Haapsalu Uksetehas</text>
<text x="253.6" y="117.6">Haapsalu Uksetehas</text>
<text x="283.6" y="117.6">Haapsalu Uksetehas</text>
<text x="325.5" y="117.6">-</text>
<text x="355.5" y="117.6">-</text>
<text x="24.1" y="125.6">Mudel P2</text>
<text x="47.2" y="125.6">Sileuks Nordic</text>
<text x="77.2" y="125.6">Sileuks Nordic</text>
<text x="107.2" y="125.6">Sileuks Nordic</text>
<text x="137.2" y="125.6">Sileuks Nordic</text>
<text x="167.2" y="125.6">Sileuks Nordic</text>
<text x="197.2" y="125.6">Sileuks Nordic</text>
<text x="227.2" y="125.6">Sileuks Nordic</text>
<text x="257.2" y="125.6">Sileuks Nordic</text>
<text x="282.4" y="125.6">Klassikaline lükanduks</text>
<text x="320.2" y="125.6">Saunauks</text>
<text x="350.2" y="125.6">Saunauks</text>
<text x="52.1" y="134.9">40mm</text>
<text x="82.1" y="134.9">40mm</text>
<text x="112.1" y="134.9">40mm</text>
<text x="142.1" y="134.9">40mm</text>
<text x="172.1" y="134.9">40mm</text>
<text x="202.1" y="134.9">40mm</text>
<text x="232.1" y="134.9">40mm</text>
<text x="262.1" y="134.9">40mm</text>
<text x="292.1" y="134.9">40mm</text>
<text x="315.5" y="136.8">kirgas karastatud</text>
<text x="345.5" y="136.8">kirgas karastatud</text>
<text x="24.1" y="138.6">Materjal</text>
<text x="46.1" y="138.6">toruplaattäitega</text>
<text x="49.5" y="142.4">massiivuks</text>
<text x="76.1" y="138.6">toruplaattäitega</text>
<text x="79.5" y="142.4">massiivuks</text>
<text x="106.1" y="138.6">toruplaattäitega</text>
<text x="109.5" y="142.4">massiivuks</text>
<text x="136.1" y="138.6">toruplaattäitega</text>
<text x="139.5" y="142.4">massiivuks</text>
<text x="166.1" y="138.6">toruplaattäitega</text>
<text x="169.5" y="142.4">massiivuks</text>
<text x="196.1" y="138.6">toruplaattäitega</text>
<text x="199.5" y="142.4">massiivuks</text>
<text x="226.1" y="138.6">toruplaattäitega</text>
<text x="229.5" y="142.4">massiivuks</text>
<text x="256.1" y="138.6">toruplaattäitega</text>
<text x="259.5" y="142.4">massiivuks</text>
<text x="286.1" y="138.6">toruplaattäitega</text>
<text x="289.5" y="142.4">massiivuks</text>
<text x="323" y="140.5">klaas</text>
<text x="353" y="140.5">klaas</text>
<text x="44.5" y="149.8">Tammespoon matt</text>
<text x="74.5" y="149.8">Tammespoon matt</text>
<text x="104.5" y="149.8">Tammespoon matt</text>
<text x="134.5" y="149.8">Tammespoon matt</text>
<text x="164.5" y="149.8">Tammespoon matt</text>
<text x="194.5" y="149.8">Tammespoon matt</text>
<text x="224.5" y="149.8">Tammespoon matt</text>
<text x="254.5" y="149.8">Tammespoon matt</text>
<text x="284.5" y="149.8">Tammespoon matt</text>
<text x="24.1" y="151.6">Viimistlus P2</text>
<text x="45.3" y="153.5">lakk niiskuskindel</text>
<text x="75.3" y="153.5">lakk niiskuskindel</text>
<text x="105.3" y="153.5">lakk niiskuskindel</text>
<text x="135.3" y="153.5">lakk niiskuskindel</text>
<text x="165.3" y="153.5">lakk niiskuskindel</text>
<text x="195.3" y="153.5">lakk niiskuskindel</text>
<text x="233.6" y="153.5">lakk</text>
<text x="263.6" y="153.5">lakk</text>
<text x="293.6" y="153.5">lakk</text>
<text x="325.5" y="151.6">-</text>
<text x="355.5" y="151.6">-</text>
<text x="48.4" y="160.9">Liimpuitleng</text>
<text x="78.4" y="160.9">Liimpuitleng</text>
<text x="108.4" y="160.9">Liimpuitleng</text>
<text x="138.4" y="160.9">Liimpuitleng</text>
<text x="168.4" y="160.9">Liimpuitleng</text>
<text x="198.4" y="160.9">Liimpuitleng</text>
<text x="228.4" y="160.9">Liimpuitleng</text>
<text x="258.4" y="160.9">Liimpuitleng</text>
<text x="24.1" y="164.6">Leng P2</text>
<text x="44.6" y="164.6">tammespoon matt</text>
<text x="74.6" y="164.6">tammespoon matt</text>
<text x="104.6" y="164.6">tammespoon matt</text>
<text x="134.6" y="164.6">tammespoon matt</text>
<text x="164.6" y="164.6">tammespoon matt</text>
<text x="194.6" y="164.6">tammespoon matt</text>
<text x="224.6" y="164.6">tammespoon matt</text>
<text x="254.6" y="164.6">tammespoon matt</text>
<text x="295.5" y="164.6">-</text>
<text x="312.6" y="164.6">Puitleng niiskuskindel</text>
<text x="342.6" y="164.6">Puitleng niiskuskindel</text>
<text x="45.3" y="168.4">lakk niiskuskindel</text>
<text x="75.3" y="168.4">lakk niiskuskindel</text>
<text x="105.3" y="168.4">lakk niiskuskindel</text>
<text x="135.3" y="168.4">lakk niiskuskindel</text>
<text x="165.3" y="168.4">lakk niiskuskindel</text>
<text x="195.3" y="168.4">lakk niiskuskindel</text>
<text x="233.6" y="168.4">lakk</text>
<text x="263.6" y="168.4">lakk</text>
<text x="42.6" y="178.9">Lävepakk tuulutusega</text>
<text x="72.6" y="178.9">Lävepakk tuulutusega</text>
<text x="102.6" y="178.9">Lävepakk tuulutusega</text>
<text x="132.6" y="178.9">Lävepakk tuulutusega</text>
<text x="162.6" y="178.9">Lävepakk tuulutusega</text>
<text x="192.6" y="178.9">Lävepakk tuulutusega</text>
<text x="24.1" y="182.6">Lävepakk P2</text>
<text x="44.7" y="182.6">tamm niikuskindel</text>
<text x="74.7" y="182.6">tamm niikuskindel</text>
<text x="104.7" y="182.6">tamm niikuskindel</text>
<text x="134.7" y="182.6">tamm niikuskindel</text>
<text x="164.7" y="182.6">tamm niikuskindel</text>
<text x="194.7" y="182.6">tamm niikuskindel</text>
<text x="223.2" y="180.8">Katteliist (vt põranda</text>
<text x="232.1" y="184.5">spets.)</text>
<text x="253.2" y="180.8">Katteliist (vt põranda</text>
<text x="262.1" y="184.5">spets.)</text>
<text x="295.5" y="182.6">-</text>
<text x="325.5" y="182.6">-</text>
<text x="355.5" y="182.6">-</text>
<text x="50.3" y="186.4">matt lakk</text>
<text x="80.3" y="186.4">matt lakk</text>
<text x="110.3" y="186.4">matt lakk</text>
<text x="140.3" y="186.4">matt lakk</text>
<text x="170.3" y="186.4">matt lakk</text>
<text x="200.3" y="186.4">matt lakk</text>
<text x="288" y="193.1">Süviskäepide</text>
<text x="289.2" y="196.9">120x40mm</text>
<text x="24.1" y="200.6">Käepide P2</text>
<text x="43.2" y="198.8">VAL75_008M_B must</text>
<text x="51.3" y="202.5">(Valnes)</text>
<text x="73.2" y="198.8">VAL75_008M_B must</text>
<text x="81.3" y="202.5">(Valnes)</text>
<text x="103.2" y="198.8">VAL75_008M_B must</text>
<text x="111.3" y="202.5">(Valnes)</text>
<text x="133.2" y="198.8">VAL75_008M_B must</text>
<text x="141.3" y="202.5">(Valnes)</text>
<text x="163.2" y="198.8">VAL75_008M_B must</text>
<text x="171.3" y="202.5">(Valnes)</text>
<text x="193.2" y="198.8">VAL75_008M_B must</text>
<text x="201.3" y="202.5">(Valnes)</text>
<text x="223.2" y="198.8">VAL75_008M_B must</text>
<text x="231.3" y="202.5">(Valnes)</text>
<text x="253.2" y="198.8">VAL75_008M_B must</text>
<text x="261.3" y="202.5">(Valnes)</text>
<text x="283.1" y="200.6">RSTLUK23.447691 BL</text>
<text x="312.4" y="198.8">16594 L-400 puit kask</text>
<text x="318.8" y="202.5">(saunainter)</text>
<text x="342.4" y="198.8">16594 L-400 puit kask</text>
<text x="348.8" y="202.5">(saunainter)</text>
<text x="287.1" y="204.4">MU matt must</text>
<text x="289.8" y="208.2">(Fiskostar)</text>
<text x="48.1" y="215.9">WC libliklukk</text>
<text x="78.1" y="215.9">WC libliklukk</text>
<text x="168.1" y="215.9">WC libliklukk</text>
<text x="198.1" y="215.9">WC libliklukk</text>
<text x="24.1" y="219.6">Lukustus P2</text>
<text x="44.4" y="219.6">VAL35*36_008FE_B</text>
<text x="74.4" y="219.6">VAL35*36_008FE_B</text>
<text x="115.5" y="219.6">-</text>
<text x="145.5" y="219.6">-</text>
<text x="164.4" y="219.6">VAL35*36_008FE_B</text>
<text x="194.4" y="219.6">VAL35*36_008FE_B</text>
<text x="235.5" y="219.6">-</text>
<text x="265.5" y="219.6">-</text>
<text x="295.5" y="219.6">-</text>
<text x="325.5" y="219.6">-</text>
<text x="355.5" y="219.6">-</text>
<text x="47.8" y="223.4">must (Valnes)</text>
<text x="77.8" y="223.4">must (Valnes)</text>
<text x="167.8" y="223.4">must (Valnes)</text>
<text x="197.8" y="223.4">must (Valnes)</text>
<text x="24.1" y="236.8">Lukukorpus</text>
<text x="43.7" y="236.8">vastavalt tootjale, rv</text>
<text x="73.7" y="236.8">vastavalt tootjale, rv</text>
<text x="103.7" y="236.8">vastavalt tootjale, rv</text>
<text x="133.7" y="236.8">vastavalt tootjale, rv</text>
<text x="163.7" y="236.8">vastavalt tootjale, rv</text>
<text x="193.7" y="236.8">vastavalt tootjale, rv</text>
<text x="223.7" y="236.8">vastavalt tootjale, rv</text>
<text x="253.7" y="236.8">vastavalt tootjale, rv</text>
<text x="295.5" y="238.6">-</text>
<text x="325.5" y="238.6">-</text>
<text x="355.5" y="238.6">-</text>
<text x="24.1" y="240.5">P2</text>
<text x="50.4" y="240.5">viimistlus</text>
<text x="80.4" y="240.5">viimistlus</text>
<text x="110.4" y="240.5">viimistlus</text>
<text x="140.4" y="240.5">viimistlus</text>
<text x="170.4" y="240.5">viimistlus</text>
<text x="200.4" y="240.5">viimistlus</text>
<text x="230.4" y="240.5">viimistlus</text>
<text x="260.4" y="240.5">viimistlus</text>
<text x="24.1" y="256.6">Hinged P2</text>
<text x="43.7" y="254.8">vastavalt tootjale, rv</text>
<text x="73.7" y="254.8">vastavalt tootjale, rv</text>
<text x="103.7" y="254.8">vastavalt tootjale, rv</text>
<text x="133.7" y="254.8">vastavalt tootjale, rv</text>
<text x="163.7" y="254.8">vastavalt tootjale, rv</text>
<text x="193.7" y="254.8">vastavalt tootjale, rv</text>
<text x="223.7" y="254.8">vastavalt tootjale, rv</text>
<text x="253.7" y="254.8">vastavalt tootjale, rv</text>
<text x="286.1" y="256.6">Seinapealne siin</text>
<text x="315.2" y="254.8">vastavalt tootjale,</text>
<text x="345.2" y="254.8">vastavalt tootjale,</text>
<text x="50.4" y="258.5">viimistlus</text>
<text x="80.4" y="258.5">viimistlus</text>
<text x="110.4" y="258.5">viimistlus</text>
<text x="140.4" y="258.5">viimistlus</text>
<text x="170.4" y="258.5">viimistlus</text>
<text x="200.4" y="258.5">viimistlus</text>
<text x="230.4" y="258.5">viimistlus</text>
<text x="260.4" y="258.5">viimistlus</text>
<text x="316.9" y="258.5">viimistlus must</text>
<text x="346.9" y="258.5">viimistlus must</text>
</g>
<g font-size="2.7">
<text x="23.1" y="10.5">TÄHISTAEVARIDAELAMU SISEARHITEKTUUR</text>
<text x="393.8" y="10.5">SA-8-06.2 / PP</text>
<text x="23.1" y="13.7">Kuu tee 16, Saku vald, Harjumaa</text>
<text x="386" y="13.6">Kuupäev: 04/09/2026</text>
<text x="388.8" y="16.8">Töö nr: 2024-11-01</text>
<text x="63.7" y="70.7" transform="rotate(-90 63.7 70.7)">2,100</text>
<text x="93.7" y="70.7" transform="rotate(-90 93.7 70.7)">2,100</text>
<text x="123.7" y="70.7" transform="rotate(-90 123.7 70.7)">2,100</text>
<text x="153.7" y="70.7" transform="rotate(-90 153.7 70.7)">2,100</text>
<text x="184.2" y="70.7" transform="rotate(-90 184.2 70.7)">2,100</text>
<text x="214.2" y="70.7" transform="rotate(-90 214.2 70.7)">2,100</text>
<text x="244.2" y="70.7" transform="rotate(-90 244.2 70.7)">2,100</text>
<text x="274.2" y="70.7" transform="rotate(-90 274.2 70.7)">2,100</text>
<text x="303.7" y="70.7" transform="rotate(-90 303.7 70.7)">2,100</text>
<text x="333.2" y="70.8" transform="rotate(-90 333.2 70.8)">2,100</text>
<text x="363.2" y="70.8" transform="rotate(-90 363.2 70.8)">2,100</text>
<text x="53.8" y="81.4">800</text>
<text x="83.8" y="81.4">800</text>
<text x="113.8" y="81.4">800</text>
<text x="143.8" y="81.4">800</text>
<text x="173.8" y="81.4">900</text>
<text x="203.8" y="81.4">900</text>
<text x="233.8" y="81.4">900</text>
<text x="263.8" y="81.4">900</text>
<text x="293.8" y="81.4">800</text>
<text x="323.8" y="81.4">700</text>
<text x="353.8" y="81.4">700</text>
<text x="23.1" y="269.2">MÄRKUSED</text>
<text x="23.1" y="275.5">1. Käesolevat joonist käsitleda koos teiste projektikosadega. Vastuolude ilmnemisel võtta ühendust projekteerijaga.</text>
<text x="23.1" y="278.7">2. Kõikide materjalide ja ehitustööde kvaliteet peab vastama Eesti Vabariigis kehtivate seadusandlike aktide järgi kehtestatud nõuetele ja olema kooskõlas hea ehitustavaga.</text>
<text x="23.1" y="281.8">3. Kõik ehitamisega seotud muudatused konstruktsioonide, mõõtude, materjalide, avatäidete, piirete, detailide jms. osas kooskõlastada kõigepealt projekteerijaga, seejärel tellijaga.</text>
<text x="23.1" y="285">4. Enne uste, akende, piirete, detailide ja muude sarnaste elementide valmistamist kontrollida eelnevalt avade ja karkassi tegelikud mõõtmed, avanemissuunad ja kogus.</text>
<text x="23.1" y="288.2">5. KOGUSED ON ORIENTEERUVAD JA SÕLTUVADREAALSELT TELLITUD KORTERI PLANEERIGU JA SISEVIIMISTLUSPAKETI VALIKUST.</text>
</g>
<g font-size="2.6">
<text x="99.8" y="10.4">MUUDATUSED:</text>
<text x="103" y="13.3">v02</text>
<text x="103" y="16.3">v03</text>
<text x="111.8" y="13.3">Muudetud SU-01 - SU-05 uste käepide, lukustus, lukukorpus, hinged</text>
<text x="111.8" y="16.3">Korrigeeritud siseuste kogused vastavalt põhiplaanile.</text>
<text x="262.6" y="13.3">18.02.2025</text>
<text x="262.6" y="16.3">04.09.2026</text>
</g>
<g font-size="2.2">
<text x="401.8" y="280.9">Arhitekt 11</text>
<text x="390.2" y="283.4">Joa 2/1, 10127, Tallinn</text>
<text x="395.1" y="286">Koostas: Tiiu Rull</text>
<text x="376.7" y="288.5">Vastutav isik: Hannelore Kääramees</text>
</g>
</svg>
